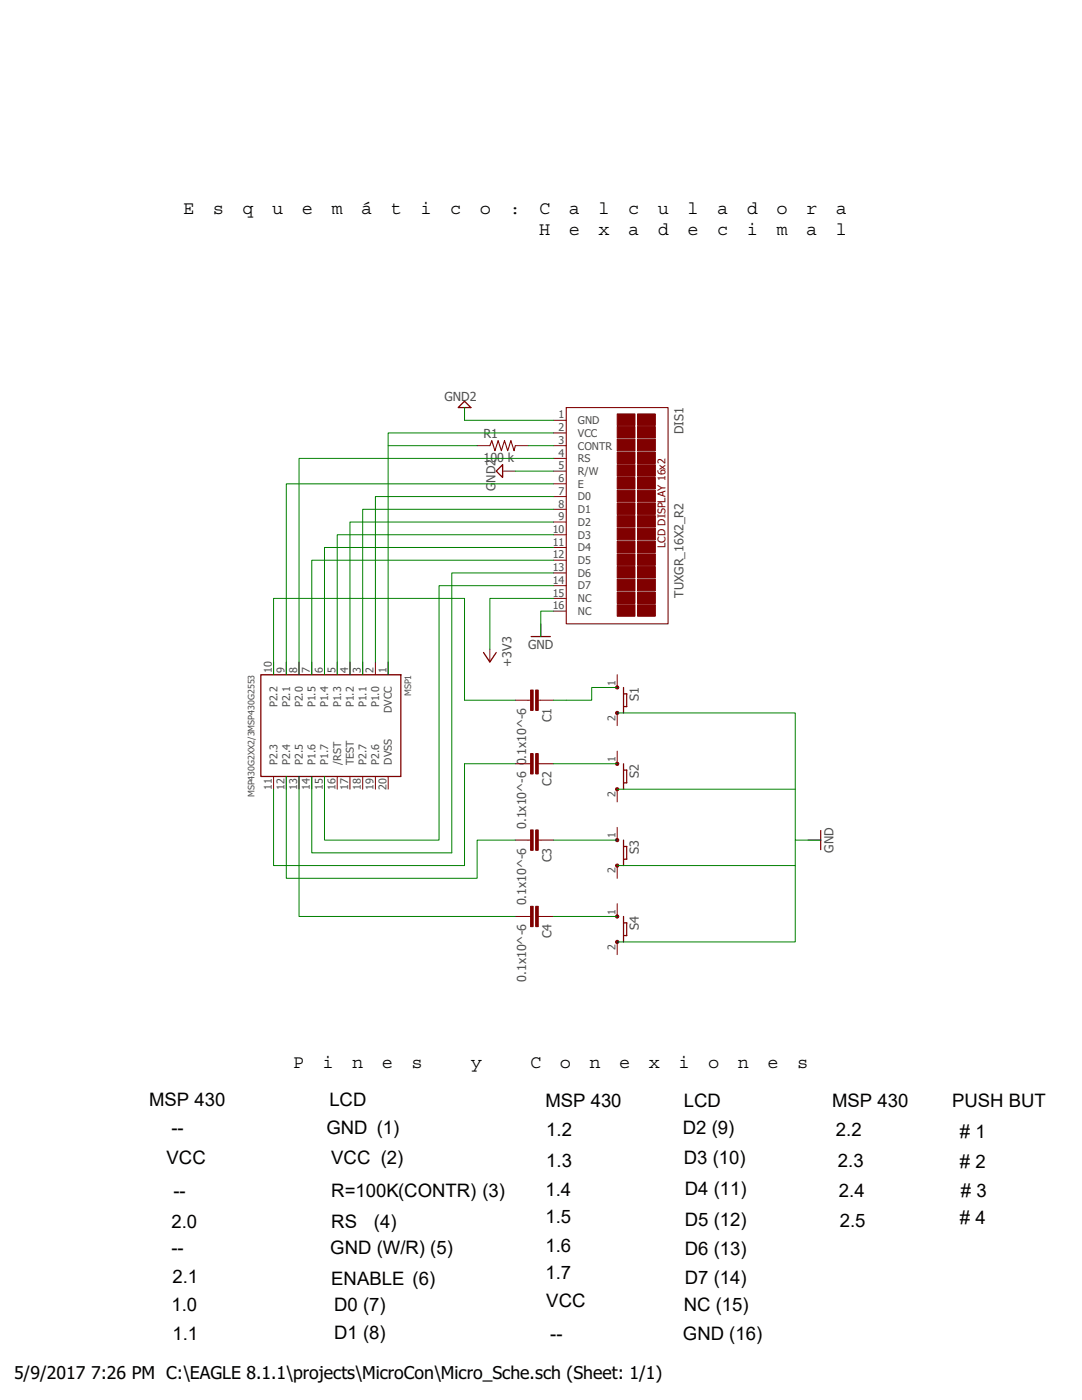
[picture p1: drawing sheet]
<svg xmlns="http://www.w3.org/2000/svg" width="216mm" height="279mm" viewBox="0 0 216 279" stroke-linecap="round" stroke-linejoin="round" font-family="sans-serif">
<path d="M97.7 88.9l.4-1 .7 2.1 .6-2.1 .6 2.1 .7-2.1 .6 2.1 .6-2.1 .7 2.1 .2-1.1M113 81.3h20.3v43.2h-20.3z" fill="none" stroke="#800000" stroke-width=".21"/>
<g fill="#800000" stroke="#800000" stroke-width=".2">
<path d="M127.2 82.6h3.6v2.3h-3.6z"/>
<path d="M123.1 82.6h3.6v2.3h-3.6z"/>
<path d="M127.2 85.1h3.6v2.3h-3.6z"/>
<path d="M123.1 85.1h3.6v2.3h-3.6z"/>
<path d="M127.2 87.7h3.6v2.3h-3.6z"/>
<path d="M123.1 87.7h3.6v2.3h-3.6z"/>
<path d="M127.2 90.2h3.6v2.3h-3.6z"/>
<path d="M123.1 90.2h3.6v2.3h-3.6z"/>
<path d="M127.2 92.8h3.6v2.2h-3.6z"/>
<path d="M123.1 92.8h3.6v2.2h-3.6z"/>
<path d="M127.2 95.3h3.6v2.3h-3.6z"/>
<path d="M123.1 95.3h3.6v2.3h-3.6z"/>
<path d="M127.2 97.8h3.6v2.3h-3.6z"/>
<path d="M123.1 97.8h3.6v2.3h-3.6z"/>
<path d="M127.2 100.4h3.6v2.3h-3.6z"/>
<path d="M123.1 100.4h3.6v2.3h-3.6z"/>
<path d="M127.2 102.9h3.6v2.3h-3.6z"/>
<path d="M123.1 102.9h3.6v2.3h-3.6z"/>
<path d="M127.2 105.5h3.6v2.2h-3.6z"/>
<path d="M123.1 105.5h3.6v2.2h-3.6z"/>
<path d="M127.2 108h3.6v2.3h-3.6z"/>
<path d="M123.1 108h3.6v2.3h-3.6z"/>
<path d="M127.2 110.5h3.6v2.3h-3.6z"/>
<path d="M123.1 110.5h3.6v2.3h-3.6z"/>
<path d="M127.2 113.1h3.6v2.3h-3.6z"/>
<path d="M123.1 113.1h3.6v2.3h-3.6z"/>
<path d="M127.2 115.6h3.6v2.3h-3.6z"/>
<path d="M123.1 115.6h3.6v2.3h-3.6z"/>
<path d="M127.2 118.2h3.6v2.2h-3.6z"/>
<path d="M123.1 118.2h3.6v2.2h-3.6z"/>
<path d="M127.2 120.7h3.6v2.3h-3.6z"/>
<path d="M123.1 120.7h3.6v2.3h-3.6z"/>
<path d="M106.9 137.7h.5v4.1h-.5z"/>
<path d="M105.9 137.7h.5v4.1h-.5z"/>
<path d="M106.9 150.4h.5v4.1h-.5z"/>
<path d="M105.9 150.4h.5v4.1h-.5z"/>
<path d="M106.9 165.6h.5v4.1h-.5z"/>
<path d="M105.9 165.6h.5v4.1h-.5z"/>
<path d="M106.9 180.9h.5v4h-.5z"/>
<path d="M105.9 180.9h.5v4h-.5z"/>
</g>
<g fill="none" stroke="#800000" stroke-width=".2">
<path d="M92.7 81.3v2.6M95.2 88.9h2.5M100.3 94h2.5M102.8 88.9h2.6M110.4 83.9h2.6M110.4 86.4h2.6M110.4 88.9h2.6M110.4 91.5h2.6M110.4 94h2.6M110.4 96.6h2.6M110.4 99.1h2.6M110.4 101.6h2.6"/>
<path d="M110.4 104.2h2.6M110.4 106.7h2.6M110.4 109.3h2.6M110.4 111.8h2.6M110.4 114.3h2.6M110.4 116.9h2.6M110.4 119.4h2.6M54.6 132.1v2.6M57.1 132.1v2.6M59.7 132.1v2.6M62.2 132.1v2.6M64.7 132.1v2.6"/>
<path d="M67.3 132.1v2.6M69.8 132.1v2.6M72.4 132.1v2.6M74.9 132.1v2.6M77.4 132.1v2.6M97.7 129.6v2.5M102.8 139.7h3.1M107.4 139.7h3M107.9 124.5v2.5M110.4 122h2.6M123.1 134.7v2.5M54.6 155v2.5"/>
<path d="M57.1 155v2.5M59.7 155v2.5M62.2 155v2.5M64.7 155v2.5M67.3 155v2.5M69.8 155v2.5M72.4 155v2.5M74.9 155v2.5M77.4 155v2.5M102.8 152.4h3.1M107.4 152.4h3M123.1 142.3v2.5"/>
<path d="M123.1 149.9v2.5M123.1 157.5v2.5M102.8 167.7h3.1M107.4 167.7h3M123.1 165.1v2.6M123.1 172.7v2.6M161.2 167.7h2.6M102.8 182.9h3.1M107.4 182.9h3M123.1 180.4v2.5M123.1 188v2.5"/>
</g>
<g fill="none" stroke="#800000" stroke-width=".25">
<path d="M91.4 81.3l1.3-1.2 1.3 1.2zM100.3 92.8v2.5l-1.3-1.3zM52 134.7h28v20.3h-28zM96.5 130.2l1.2 1.9 1.3-1.9M106 127h3.8M124.4 137.2v5.1M124.4 138.5h.7v2.5h-.7M124.4 152.4v5.1M124.4 153.7h.7v2.5h-.7M124.4 167.7v5M124.4 168.9h.7v2.6h-.7M163.8 165.8v3.8"/>
<path d="M124.4 182.9v5.1M124.4 184.2h.7v2.5h-.7"/>
</g>
<g fill="#800000" stroke="#800000" stroke-width=".2">
<path d="M122.9 152.2h.5l.1 .2-.1 .3h-.5l-.1-.3z" fill-rule="evenodd"/>
<circle cx="123.1" cy="137.2" r=".33"/>
<circle cx="123.1" cy="142.3" r=".33"/>
<circle cx="123.1" cy="157.5" r=".33"/>
<circle cx="123.1" cy="167.7" r=".33"/>
<circle cx="123.1" cy="172.8" r=".33"/>
<circle cx="123.1" cy="182.9" r=".33"/>
<circle cx="123.1" cy="188" r=".33"/>
</g>
<g fill="none" stroke="#008000" stroke-width=".2">
<path d="M77.4 88.9h17.8M92.7 81.3v2.6h17.7M102.8 94h7.6M105.4 88.9h5M110.4 91.5h-50.7v43.2M110.4 99.1h-35.5v33M110.4 96.6h-53.3v38.1M110.4 86.4h-33v48.3M110.4 101.6h-38v33.1M110.4 104.2h-40.6v30.5M110.4 106.7h-43.1v28M110.4 109.3h-45.7v25.4"/>
<path d="M110.4 111.8h-48.2v22.9M110.4 114.3h-20.3v55.9h-27.9v-15.2M110.4 116.9h-22.8v50.8h-22.9v-12.7M110.4 119.4h-12.7v10.2M54.6 134.7v-15.3h38.1v20.3h10.1M110.4 122h-2.5v5M123.1 137.2h-5v2.5h-7.7M57.1 155v20.3h38.1v-7.6h7.6M59.7 155v27.9h43.1M102.8 152.4h-10.1v20.3h-38.1v-15.2M110.4 152.4h12.7M123.1 142.3h35.6v25.4h5.1"/>
<path d="M123.1 157.5h35.6M110.4 167.7h12.7M158.7 167.7v5h-35.6M158.7 172.7v15.3h-35.6M110.4 182.9h12.7"/>
</g>
<g font-size="3.7">
<text x="36.5" y="42.7">E</text>
<text x="42.5" y="42.7">s</text>
<text x="48.4" y="42.7">q</text>
<text x="54.3" y="42.7">u</text>
<text x="60.2" y="42.7">e</text>
<text x="66.1" y="42.7">m</text>
<text x="72.1" y="42.7">á</text>
<text x="78" y="42.7">t</text>
<text x="83.9" y="42.7">i</text>
<text x="89.8" y="42.7">c</text>
<text x="95.7" y="42.7">o</text>
<text x="101.7" y="42.7">:</text>
<text x="107.6" y="42.7">C</text>
<text x="107.6" y="46.9">H</text>
<text x="113.5" y="42.7">a</text>
<text x="113.5" y="46.9">e</text>
<text x="119.4" y="42.7">l</text>
<text x="119.4" y="46.9">x</text>
<text x="125.4" y="42.7">c</text>
<text x="125.4" y="46.9">a</text>
<text x="131.3" y="42.7">u</text>
<text x="131.3" y="46.9">d</text>
<text x="137.2" y="42.7">l</text>
<text x="137.2" y="46.9">e</text>
<text x="143.1" y="42.7">a</text>
<text x="143.1" y="46.9">c</text>
<text x="149" y="42.7">d</text>
<text x="149" y="46.9">i</text>
<text x="155" y="42.7">o</text>
<text x="155" y="46.9">m</text>
<text x="160.9" y="42.7">r</text>
<text x="160.9" y="46.9">a</text>
<text x="166.8" y="42.7">a</text>
<text x="166.8" y="46.9">l</text>
<text x="58.4" y="213.2">P</text>
<text x="64.3" y="213.2">i</text>
<text x="70.3" y="213.2">n</text>
<text x="76.2" y="213.2">e</text>
<text x="82.1" y="213.2">s</text>
<text x="93.9" y="213.2">y</text>
<text x="105.8" y="213.2">C</text>
<text x="111.7" y="213.2">o</text>
<text x="117.6" y="213.2">n</text>
<text x="123.5" y="213.2">e</text>
<text x="129.5" y="213.2">x</text>
<text x="135.4" y="213.2">i</text>
<text x="141.3" y="213.2">o</text>
<text x="147.2" y="213.2">n</text>
<text x="153.2" y="213.2">e</text>
<text x="159.1" y="213.2">s</text>
<text x="29.8" y="220.7">MSP 430</text>
<text x="65.7" y="220.7">LCD</text>
<text x="108.8" y="220.9">MSP 430</text>
<text x="136.5" y="220.9">LCD</text>
<text x="166" y="220.9">MSP 430</text>
<text x="190" y="220.9">PUSH BUT</text>
<text x="34.2" y="226.3">--</text>
<text x="65.1" y="226.3">GND (1)</text>
<text x="109" y="226.7">1.2</text>
<text x="136.3" y="226.3">D2 (9)</text>
<text x="166.8" y="226.7">2.2</text>
<text x="191.5" y="227.1"># 1</text>
<text x="33.2" y="232.3">VCC</text>
<text x="66.1" y="232.3">VCC (2)</text>
<text x="109" y="232.9">1.3</text>
<text x="136.5" y="232.3">D3 (10)</text>
<text x="167.2" y="232.9">2.3</text>
<text x="191.5" y="233.1"># 2</text>
<text x="34.6" y="238.9">--</text>
<text x="66.1" y="238.9">R=100K(CONTR) (3)</text>
<text x="108.8" y="238.7">1.4</text>
<text x="136.7" y="238.5">D4 (11)</text>
<text x="167.4" y="238.9">2.4</text>
<text x="191.7" y="238.9"># 3</text>
<text x="34.2" y="245.1">2.0</text>
<text x="66.1" y="245.1">RS</text>
<text x="74.6" y="245.1">(4)</text>
<text x="108.8" y="244.1">1.5</text>
<text x="136.7" y="244.7">D5 (12)</text>
<text x="167.6" y="244.9">2.5</text>
<text x="191.5" y="244.3"># 4</text>
<text x="34.2" y="250.3">--</text>
<text x="65.9" y="250.3">GND (W/R) (5)</text>
<text x="108.8" y="249.9">1.6</text>
<text x="136.7" y="250.5">D6 (13)</text>
<text x="34.4" y="256.1">2.1</text>
<text x="66.1" y="256.5">ENABLE (6)</text>
<text x="108.8" y="255.3">1.7</text>
<text x="136.7" y="256.3">D7 (14)</text>
<text x="34.2" y="261.7">1.0</text>
<text x="66.7" y="261.7">D0 (7)</text>
<text x="109" y="260.7">VCC</text>
<text x="136.5" y="261.7">NC (15)</text>
<text x="34.4" y="267.5">1.1</text>
<text x="66.7" y="267.3">D1 (8)</text>
<text x="109.8" y="267.5">--</text>
<text x="136.3" y="267.5">GND (16)</text>
</g>
<text font-size="3.5" x="2.8" y="275.2">5/9/2017 7:26 PM C:\EAGLE 8.1.1\projects\MicroCon\Micro_Sche.sch (Sheet: 1/1)</text>
<g font-size="2.5" fill="#505050">
<text x="88.7" y="79.9">GND2</text>
<text x="96.5" y="87.5">R1</text>
<text x="136.4" y="86.7" transform="rotate(-90 136.4 86.7)">DIS1</text>
<text x="96.5" y="92.3">100 k</text>
<text x="98.9" y="98" transform="rotate(-90 98.9 98)">GND2</text>
<text x="136.4" y="119.3" transform="rotate(-90 136.4 119.3)">TUXGR_16X2_R2</text>
<text x="105.4" y="129.6">GND</text>
<text x="102.1" y="133.1" transform="rotate(-90 102.1 133.1)">+3V3</text>
<text x="127.5" y="139.9" transform="rotate(-90 127.5 139.9)">S1</text>
<text x="110.1" y="144.1" transform="rotate(-90 110.1 144.1)">C1</text>
<text x="105" y="152.8" transform="rotate(-90 105 152.8)">0.1x10^-6</text>
<text x="127.5" y="155.2" transform="rotate(-90 127.5 155.2)">S2</text>
<text x="110.1" y="156.8" transform="rotate(-90 110.1 156.8)">C2</text>
<text x="105" y="165.4" transform="rotate(-90 105 165.4)">0.1x10^-6</text>
<text x="110.1" y="172" transform="rotate(-90 110.1 172)">C3</text>
<text x="127.5" y="170.4" transform="rotate(-90 127.5 170.4)">S3</text>
<text x="166.3" y="170.2" transform="rotate(-90 166.3 170.2)">GND</text>
<text x="105" y="180.7" transform="rotate(-90 105 180.7)">0.1x10^-6</text>
<text x="127.5" y="185.7" transform="rotate(-90 127.5 185.7)">S4</text>
<text x="110.1" y="187.3" transform="rotate(-90 110.1 187.3)">C4</text>
<text x="105" y="195.9" transform="rotate(-90 105 195.9)">0.1x10^-6</text>
</g>
<g font-size="2.1" fill="#505050">
<text x="111.5" y="83.5">1</text>
<text x="111.5" y="86.1">2</text>
<text x="111.5" y="88.6">3</text>
<text x="115.3" y="84.6">GND</text>
<text x="115.3" y="87.2">VCC</text>
<text x="115.3" y="89.7">CONTR</text>
<text x="111.5" y="91.1">4</text>
<text x="111.5" y="93.7">5</text>
<text x="115.3" y="92.3">RS</text>
<text x="115.3" y="94.8">R/W</text>
<text x="111.5" y="96.2">6</text>
<text x="111.5" y="98.8">7</text>
<text x="111.5" y="101.3">8</text>
<text x="115.3" y="97.3">E</text>
<text x="115.3" y="99.9">D0</text>
<text x="110.3" y="106.4">10</text>
<text x="111.5" y="103.8">9</text>
<text x="115.3" y="102.4">D1</text>
<text x="115.3" y="104.9">D2</text>
<text x="115.3" y="107.5">D3</text>
<text x="110.3" y="108.9">11</text>
<text x="110.3" y="111.4">12</text>
<text x="110.3" y="114">13</text>
<text x="115.3" y="110">D4</text>
<text x="115.3" y="112.6">D5</text>
<text x="110.3" y="116.5">14</text>
<text x="110.3" y="119.1">15</text>
<text x="115.3" y="115.1">D6</text>
<text x="115.3" y="117.6">D7</text>
<text x="110.3" y="121.6">16</text>
<text x="115.3" y="120.2">NC</text>
<text x="115.3" y="122.7">NC</text>
<text x="54.2" y="134.3" transform="rotate(-90 54.2 134.3)">10</text>
<text x="56.8" y="134.3" transform="rotate(-90 56.8 134.3)">9</text>
<text x="59.3" y="134.3" transform="rotate(-90 59.3 134.3)">8</text>
<text x="61.9" y="134.3" transform="rotate(-90 61.9 134.3)">7</text>
<text x="64.4" y="134.3" transform="rotate(-90 64.4 134.3)">6</text>
<text x="66.9" y="134.3" transform="rotate(-90 66.9 134.3)">5</text>
<text x="69.5" y="134.3" transform="rotate(-90 69.5 134.3)">4</text>
<text x="72" y="134.3" transform="rotate(-90 72 134.3)">3</text>
<text x="74.5" y="134.3" transform="rotate(-90 74.5 134.3)">2</text>
<text x="77.1" y="134.3" transform="rotate(-90 77.1 134.3)">1</text>
<text x="122.8" y="136.8" transform="rotate(-90 122.8 136.8)">1</text>
<text x="55.4" y="141.2" transform="rotate(-90 55.4 141.2)">P2.2</text>
<text x="57.9" y="141.2" transform="rotate(-90 57.9 141.2)">P2.1</text>
<text x="60.4" y="141.2" transform="rotate(-90 60.4 141.2)">P2.0</text>
<text x="63" y="141.2" transform="rotate(-90 63 141.2)">P1.5</text>
<text x="65.5" y="141.2" transform="rotate(-90 65.5 141.2)">P1.4</text>
<text x="68.1" y="141.2" transform="rotate(-90 68.1 141.2)">P1.3</text>
<text x="70.6" y="141.2" transform="rotate(-90 70.6 141.2)">P1.2</text>
<text x="73.1" y="141.2" transform="rotate(-90 73.1 141.2)">P1.1</text>
<text x="75.7" y="141.2" transform="rotate(-90 75.7 141.2)">P1.0</text>
<text x="78.2" y="142.3" transform="rotate(-90 78.2 142.3)">DVCC</text>
<text x="122.8" y="143.8" transform="rotate(-90 122.8 143.8)">2</text>
<text x="55.4" y="152.6" transform="rotate(-90 55.4 152.6)">P2.3</text>
<text x="57.9" y="152.6" transform="rotate(-90 57.9 152.6)">P2.4</text>
<text x="60.4" y="152.6" transform="rotate(-90 60.4 152.6)">P2.5</text>
<text x="63" y="152.6" transform="rotate(-90 63 152.6)">P1.6</text>
<text x="65.5" y="152.6" transform="rotate(-90 65.5 152.6)">P1.7</text>
<text x="68" y="152.6" transform="rotate(-90 68 152.6)">/RST</text>
<text x="70.6" y="152.6" transform="rotate(-90 70.6 152.6)">TEST</text>
<text x="73.1" y="152.6" transform="rotate(-90 73.1 152.6)">P2.7</text>
<text x="75.7" y="152.6" transform="rotate(-90 75.7 152.6)">P2.6</text>
<text x="78.2" y="152.6" transform="rotate(-90 78.2 152.6)">DVSS</text>
<text x="122.8" y="152.1" transform="rotate(-90 122.8 152.1)">1</text>
<text x="54.2" y="157.7" transform="rotate(-90 54.2 157.7)">11</text>
<text x="56.8" y="157.7" transform="rotate(-90 56.8 157.7)">12</text>
<text x="59.3" y="157.7" transform="rotate(-90 59.3 157.7)">13</text>
<text x="61.9" y="157.7" transform="rotate(-90 61.9 157.7)">14</text>
<text x="64.4" y="157.7" transform="rotate(-90 64.4 157.7)">15</text>
<text x="66.9" y="157.7" transform="rotate(-90 66.9 157.7)">16</text>
<text x="69.5" y="157.7" transform="rotate(-90 69.5 157.7)">17</text>
<text x="72" y="157.7" transform="rotate(-90 72 157.7)">18</text>
<text x="74.5" y="157.7" transform="rotate(-90 74.5 157.7)">19</text>
<text x="77.1" y="157.7" transform="rotate(-90 77.1 157.7)">20</text>
<text x="122.8" y="159" transform="rotate(-90 122.8 159)">2</text>
<text x="122.8" y="167.3" transform="rotate(-90 122.8 167.3)">1</text>
<text x="122.8" y="174.3" transform="rotate(-90 122.8 174.3)">2</text>
<text x="122.8" y="182.5" transform="rotate(-90 122.8 182.5)">1</text>
<text x="122.8" y="189.5" transform="rotate(-90 122.8 189.5)">2</text>
</g>
<text font-size="2.1" fill="#800000" x="132.8" y="109.4" transform="rotate(-90 132.8 109.4)">LCD DISPLAY 16x2</text>
<g font-size="1.8" fill="#505050">
<text x="82" y="139" transform="rotate(-90 82 139)">MSP1</text>
<text x="50.8" y="159.1" transform="rotate(-90 50.8 159.1)">MSP430G2XX2/3MSP430G2553</text>
</g>
</svg>
